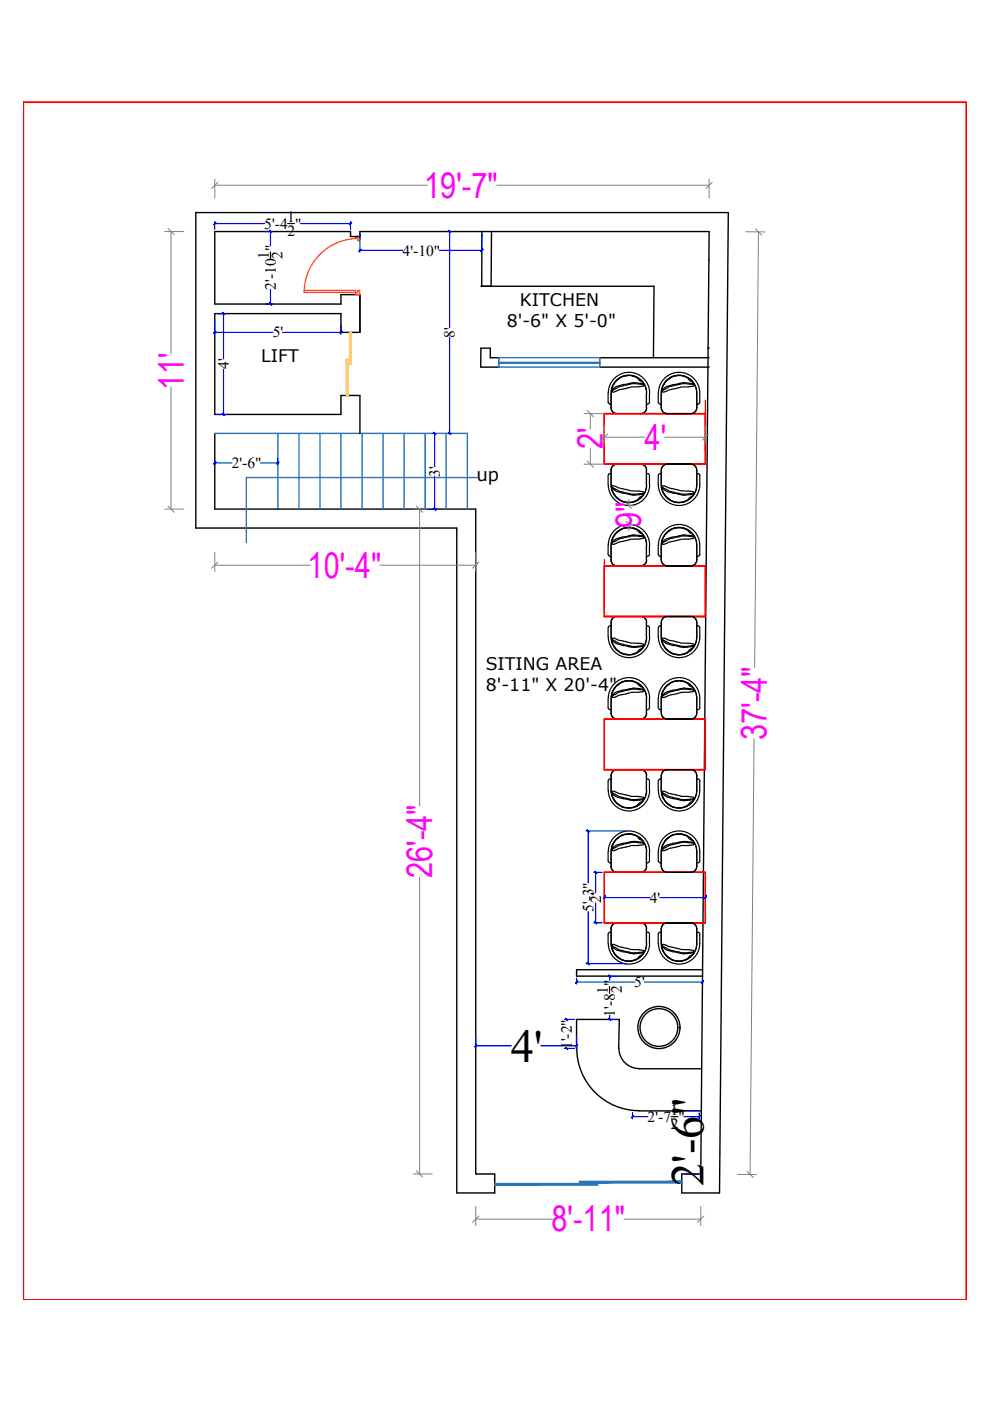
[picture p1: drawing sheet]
<svg xmlns="http://www.w3.org/2000/svg" width="210mm" height="297mm" viewBox="0 0 210 297" stroke-linecap="round" stroke-linejoin="round" font-family="sans-serif">
<!-- layer: A_DIM -->
<g fill="none" stroke="#000" stroke-width=".3">
<path d="M102.2 49.1l-.1 11.6M104.2 49.1l-.1 11.6M102 60.7h36.7l-.2 15.1M105.7 75.8h-1.7v-2h-2l-.1 4h3.8M127.2 75.8h23.2M127.2 77.8h23.2M45.5 91.9v16h55.4v141h4v4h-8.1v-140.9h-55.3v-66.9h112.9l-1.8 207.8h-8v-4h4l1.8-199.8h-74.1v1.1h-2v-1.1h-28.8v15.4h26.8v-2h4v8h-4v-4h-26.8v21.4h26.8v-4.1h4v8.1M149 205.6h-26.8v1.4h26.8M122.2 222.3v-6.2h9.1l-.1 6.2M122.3 222.1a13.2 13.2 0 0 0 13.2 13.4M131.2 222.2a4.3 4.3 0 0 0 4.3 4.4M135.5 226.6h13.1"/>
<path d="M135.5 235.5h13.2"/>
<circle cx="139.7" cy="217.9" r="4.5"/>
<circle cx="139.7" cy="217.9" r="4"/>
</g>
<path d="M4.9 21.7h200v253.9h-200zM150.3 55.1h.1M150.1 73.8h.3" fill="none" stroke="#f00" stroke-width=".38"/>
<g fill="none" stroke="#2776bb" stroke-width=".3">
<path d="M105.7 75.8h21.5v2h-21.5zM105.7 76.8h21.5v.2h-21.5zM45.5 91.9h53.6v16M58.9 91.9v16M63.4 91.9v16M67.8 91.9v16M72.3 91.9v16M76.8 91.9v16M81.2 91.9v16M85.7 91.9v16M90.2 91.9v16M94.6 91.9v16"/>
<path d="M101.1 101.2h-48.9v13.8"/>
</g>
<!-- layer: Door -->
<g fill="#2776bb" stroke="#2776bb" stroke-width=".21">
<path d="M104.9 250.9v.4l21.8-.4zM104.9 251.3l21.8-.4v.4z"/>
<path d="M122.8 250.4v.5l21.9-.5zM122.8 250.9l21.9-.5v.5z"/>
</g>
<g fill="none" stroke="#000" stroke-width=".25">
<path d="M128.9 83.3v2M129 83.3a4.4 4.4 0 0 1 4.4-4.4 4.4 4.4 0 0 1 4.3 4.4M129 85.3l.3 .4M129.3 85.7h.3M129.6 83.3v3.2a1.25 1.25 0 0 0 1.2 1.2h5.1a1.25 1.25 0 0 0 1.2-1.2M129.6 99.7a1.25 1.25 0 0 1 1.2-1.3h5.1a1.25 1.25 0 0 1 1.2 1.3M129.6 99.7v3.1M129.6 83.3a3.7 3.7 0 0 1 3.8-3.7 3.7 3.7 0 0 1 3.7 3.7M129.8 98.9l.9-.5 5.6 .1a1.14 1.14 0 0 1 .8 1.2v3.3a3.7 3.7 0 0 1-3.8 3.6 3.7 3.7 0 0 1-3.7-3.7v-3.5zM130.6 80.7a3.8 3.8 0 0 1 4.1-.9 3.8 3.8 0 0 1 2.4 3.5v3.4a1.26 1.26 0 0 1-1.3 1h-5a1.21 1.21 0 0 1-1.2-1.2v-3.5a4.8 4.8 0 0 1 1-2.3zM136.5 81.4l-2-.3-1 .2-2.8 .6-1 .8M136.5 81.6l-2.6-.2-2.6 .5-1.2 .7-.4 .4 .2-1.3 .8-1 1.2-.9 1.9-.2 1.1 .4 .9 .8a.8 .8 0 0 1 .7 .8l-.2 .3-2.5 .1-3.1 .9a.71 .71 0 0 1-1 0"/>
<path d="M137.1 83.3v3.2M137.1 99.7v3.1M137.1 85.7h.2M137.7 85.3l-.4 .4M137.7 83.3v2M139.6 83.3v2M139.6 83.3a4.4 4.4 0 0 1 4.4-4.4 4.4 4.4 0 0 1 4.4 4.4v2M139.6 85.3l.4 .4M139.9 85.7h.3M140.2 83.3v3.2M140.2 99.7v3.1M140.2 83.3a3.7 3.7 0 0 1 3.8-3.7 3.7 3.7 0 0 1 3.7 3.7v3.2"/>
<path d="M140.2 99.7a1.25 1.25 0 0 1 1.3-1.3h5a1.25 1.25 0 0 1 1.2 1.3M140.2 86.5a1.25 1.25 0 0 0 1.3 1.2h5a1.25 1.25 0 0 0 1.2-1.2M140.3 82.9a1.06 1.06 0 0 0 1.3-.2l2.8-.7 2.1-.1a.5 .5 0 0 0 .6-.3 .5 .5 0 0 0-.2-.6l-.6-.3-.6-.7-1.2-.4-1.9 .2-1.6 1.2-.4 .7-.3 1.3M140.5 98.8l.8-.4 5.6 .1a1.28 1.28 0 0 1 .8 1.2v3.1a3.8 3.8 0 0 1-3.7 3.8 3.8 3.8 0 0 1-3.8-3.7v-3.3zM141.2 80.7a3.8 3.8 0 0 1 4.1-.9 3.8 3.8 0 0 1 2.4 3.5v3.3l-.4 .8-.6 .3h-5.2a1.29 1.29 0 0 1-1.3-1.2v-3.2a4.2 4.2 0 0 1 1-2.6zM147.1 81.4l-2-.3-1 .2-2.8 .6-1 .8M147.1 81.6l-2.6-.2-2.5 .5-1.3 .7-.4 .4M147.7 85.7h.3M147.7 99.7v3.1M148.4 85.3l-.4 .4M128.9 100.8v2M128.9 115.6v2"/>
<path d="M129 115.6a4.4 4.4 0 0 1 4.4-4.4 4.4 4.4 0 0 1 4.3 4.4M129 102.8a4.4 4.4 0 0 0 4.4 4.4 4.4 4.4 0 0 0 4.3-4.4M129 117.6l.3 .3M129.3 100.4h.3M129.3 118h.3M129.3 100.4l-.3 .4M129.6 115.6v3.1a1.25 1.25 0 0 0 1.2 1.3M129.6 115.6a3.7 3.7 0 0 1 3.8-3.8 3.7 3.7 0 0 1 3.7 3.8M129.6 102.8a3.7 3.7 0 0 0 3.8 3.7 3.7 3.7 0 0 0 3.7-3.7M129.7 103.4l1 .8 2.6 .6 1.3 .2 1.9-.3M129.7 103.1l.5 .5 1.2 .6 1.1 .3 1.3 .3h1.4l1.3-.3M129.7 103.1l.2 1.2 .5 .8 1.5 1.2 .6 .2h1.5l1.1-.4 .5-.7 .6-.3a.57 .57 0 0 0 .1-.8l-2.5-.2-3.2-.9a.72 .72 0 0 0-.9 0"/>
<path d="M129.7 115.2a.85 .85 0 0 0 1 0l.6-.3 2.4-.6 2.2-.1a.5 .5 0 0 0 .6-.3 .5 .5 0 0 0-.2-.6l-.7-.3-.5-.7-.6-.2-.5-.2h-1.5l-.6 .2-1.4 1-.6 .8-.2 1.4M130.5 113.1a3.8 3.8 0 0 1 4-1.1 3.8 3.8 0 0 1 2.6 3.3v3.4a1.22 1.22 0 0 1-1.3 1.3h-5a1.21 1.21 0 0 1-1.2-1.3v-3.4a3.8 3.8 0 0 1 .9-2.2zM136.5 113.7l-2-.3-1.2 .2-2.6 .6-1 .8M136.5 113.9l-1.3-.2h-1.4l-1.3 .2-1.4 .4-.9 .5-.5 .5M137.1 115.6v3.1M137.1 100.4h.2M137.1 118h.2M137.1 118.7a1.25 1.25 0 0 1-1.2 1.3M137.3 100.4l.4 .4v2M137.7 115.6v2l-.4 .3M139.6 100.8v2M139.6 115.6v2"/>
<path d="M139.6 115.6a4.4 4.4 0 0 1 4.4-4.4 4.4 4.4 0 0 1 4.4 4.4M139.6 117.6l.4 .3M139.6 102.8a4.4 4.4 0 0 0 4.4 4.4 4.4 4.4 0 0 0 4.4-4.4M139.9 100.4h.3M139.9 118h.3M140 100.4l-.4 .4M140.2 115.6v3.1M140.2 115.6a3.7 3.7 0 0 1 3.8-3.8 3.7 3.7 0 0 1 3.7 3.8M140.2 102.8a3.7 3.7 0 0 0 3.8 3.7 3.7 3.7 0 0 0 3.7-3.7M140.2 118.7a1.25 1.25 0 0 0 1.3 1.3M140.3 103.1l.3 1.3 .4 .7 1.6 1.2 .5 .2h1.5l1.1-.4 .6-.7 .5-.2a.68 .68 0 0 0 .2-.9l-2.6-.2-3.1-.9a.78 .78 0 0 0-1 0M140.3 115.2a1 1 0 0 0 1.2-.1l.5-.2 2.3-.6 2.2-.1a.55 .55 0 0 0 .6-.5 .55 .55 0 0 0-.5-.6l-.9-.8-1.1-.4h-1.5l-.5 .2-1.2 .8-.8 1-.3 1.4"/>
<path d="M140.3 103.4l1.1 .8 2.6 .6 1.3 .2 1.8-.3M140.3 103.1l.4 .4 1.4 .7 1.1 .3 1.2 .3h1.5l1.2-.3M141.2 113a3.8 3.8 0 0 1 4-1 3.8 3.8 0 0 1 2.5 3.3v3.5a1.22 1.22 0 0 1-1.2 1.2h-5a1.29 1.29 0 0 1-1.3-1.3v-3.1a4.2 4.2 0 0 1 1-2.6zM147.1 113.7l-2-.3-1.1 .2-2.6 .6-1.1 .8M147.1 113.9l-1.2-.2h-1.5l-1.2 .2-1.4 .4-1.1 .6-.4 .4M147.7 100.4h.3M147.7 115.6v3.1M147.7 118h.3M147.7 118.7a1.25 1.25 0 0 1-1.2 1.3M148 100.4l.4 .4v2M148.4 115.6v2l-.4 .3M128.9 133.1v2"/>
<path d="M129 135.1a4.4 4.4 0 0 0 4.4 4.3 4.4 4.4 0 0 0 4.3-4.3M129.6 132.7a.43 .43 0 0 0-.6 .4M129.6 135.1a3.7 3.7 0 0 0 3.8 3.7 3.7 3.7 0 0 0 3.7-3.7M129.7 135.7l.9 .7 2.9 .7 1 .2 2-.3M129.7 135.3l.2 .4 1.4 .7 1.2 .4 1.4 .3 2.6-.3M129.7 135.4l.2 1.3 .5 .7 1.6 1.2 1.8 .2 1.1-.4 .9-.8a.8 .8 0 0 0 .7-.8l-.2-.3-.9-.2h-1.7l-3-.8a.71 .71 0 0 0-1 0M129.8 131.2l.7-.5 5.8 .1a1.13 1.13 0 0 1 .8 1.1v3.3a3.7 3.7 0 0 1-3.8 3.6 3.7 3.7 0 0 1-3.7-3.6v-3.5zM130.8 120h5M130.8 130.7h5M130.8 130.7a1.25 1.25 0 0 0-1.2 1.2v3.2M135.9 130.7a1.25 1.25 0 0 1 1.2 1.2M137.1 132.7l.4 .1 .2 .3"/>
<path d="M137.1 131.9v3.2M137.7 133.1v2M139.6 133.1v2M140.2 132.7a.43 .43 0 0 0-.6 .4M140.2 131.9v3.2M140.3 135.3l.3 1.4 .4 .7 1.6 1.2 1.9 .2 1.2-.4 .9-.9a.67 .67 0 0 0 .5-.7l-.1-.3-2.7-.2-3-.8a.7 .7 0 0 0-1 0M140.3 135.7l1.2 .8 2.6 .6 1 .2 2-.3M140.3 135.4l.4 .4 1.2 .6 2.6 .7 2.6-.3M140.5 131.1l.7-.4h5.5l.4 .1 .4 .4 .2 .7v3.2a3.8 3.8 0 0 1-3.7 3.8 3.8 3.8 0 0 1-3.8-3.7v-3.4zM141.5 120h5M141.5 130.7h5M141.5 130.7a1.25 1.25 0 0 0-1.3 1.2"/>
<path d="M146.5 130.7a1.25 1.25 0 0 1 1.2 1.2M147.7 131.9v3.2a3.7 3.7 0 0 1-3.7 3.7 3.7 3.7 0 0 1-3.8-3.7M147.7 132.7l.5 .1 .2 .3M148.4 133.1a6.1 6.1 0 0 1-1.1 4.8 4.4 4.4 0 0 1-4.8 1.3 4.4 4.4 0 0 1-2.9-4.1M128.9 148.1v2M129 148a4.4 4.4 0 0 1 4.4-4.3 4.4 4.4 0 0 1 4.3 4.3M129 150.1l.3 .3M129.3 150.5h.3M129.6 151.2a1.32 1.32 0 0 0 1.2 1.3l5.1-.1a1.25 1.25 0 0 0 1.2-1.2M129.6 148.1v3.1M129.6 148a3.7 3.7 0 0 1 3.8-3.7 3.7 3.7 0 0 1 3.7 3.7M129.7 147.7l.4 .2 .9-.4 1.7-.3 1.1-.4 2.1-.1a.44 .44 0 0 0 .6-.2 .44 .44 0 0 0-.2-.5l-1.4-1.3-1.1-.3h-1.4l-.5 .2-1.4 1-.6 .9-.2 1.3"/>
<path d="M130.5 145.6a3.8 3.8 0 0 1 4-1.1 3.8 3.8 0 0 1 2.6 3.3v3.4a1.22 1.22 0 0 1-1.3 1.3h-5a1.21 1.21 0 0 1-1.2-1.3v-3.4a3.8 3.8 0 0 1 .9-2.2zM136.5 146.2l-.8-.2-1.5-.1-1.3 .3-.9 .1-1.4 .5-.9 .7M136.5 146.4l-1.6-.3h-1l-1.4 .3-1.2 .4-1.1 .5-.5 .5M137.1 148.1v3.1M137.1 150.5h.2M137.7 150.1l-.4 .3M137.7 148.1v2M139.6 148.1v2M139.6 148a4.4 4.4 0 0 1 4.4-4.3 4.4 4.4 0 0 1 4.4 4.3v2.1M139.6 150.1l.4 .3M139.9 150.5h.3M140.2 148.1v3.1"/>
<path d="M140.2 148a3.7 3.7 0 0 1 3.8-3.7 3.7 3.7 0 0 1 3.7 3.7v3.2M140.2 151.2a1.32 1.32 0 0 0 1.3 1.3l5-.1a1.25 1.25 0 0 0 1.2-1.2M140.3 147.7l.4 .2 .9-.4 1.7-.3 1.1-.4 2.1-.1a.51 .51 0 0 0 .7-.3 .51 .51 0 0 0-.4-.7l-.4-.2-.7-.7-1-.4-.7-.1-1.4 .3-1.6 1.2-.4 .7-.3 1.3M141.2 145.5a3.8 3.8 0 0 1 4-.9 3.8 3.8 0 0 1 2.5 3.2v3.5l-.4 .9-.6 .3h-5.2a1.29 1.29 0 0 1-1.3-1.3v-3.2a4.2 4.2 0 0 1 1-2.5zM147.1 146.2l-.7-.2-1.6-.1-1.3 .3-.8 .1-1.4 .4-1 .8M147.1 146.4l-1.5-.3h-1.1l-1.3 .3-1.2 .3-1.3 .6-.4 .5M147.7 150.5h.3M148.4 150.1l-.4 .3M128.9 165.6v2M129 167.6a4.4 4.4 0 0 0 4.4 4.3 4.4 4.4 0 0 0 4.3-4.3M129.6 165.2a.43 .43 0 0 0-.6 .3M129.6 164.4a1.25 1.25 0 0 1 1.2-1.2h5.1a1.25 1.25 0 0 1 1.2 1.2"/>
<path d="M129.6 164.5v3.1M129.6 167.6a3.7 3.7 0 0 0 3.8 3.7 3.7 3.7 0 0 0 3.7-3.7M129.7 168.2l1.2 .8 2.8 .7h.9l1.9-.3M129.7 168v-.1a1.09 1.09 0 0 1 1.2 .1l2.9 .9h2.1a.44 .44 0 0 1 .6 .2 .44 .44 0 0 1-.2 .6l-1.5 1.3-1.3 .3-1.1-.1-.5-.1-1.4-1.1-.6-.9-.2-1.3 .4 .5 1.2 .6 2.3 .6h1.3l1.6-.2M129.8 163.6l.4-.3 .5-.1 5.6 .1a1.14 1.14 0 0 1 .8 1.2v3.2a3.7 3.7 0 0 1-3.8 3.6 3.7 3.7 0 0 1-3.7-3.7v-3.4zM130.6 178a3.8 3.8 0 0 1 4.1-.9 3.8 3.8 0 0 1 2.4 3.5v3.3a1.26 1.26 0 0 1-1.3 1h-5a1.21 1.21 0 0 1-1.2-1.2v-3.5a4.8 4.8 0 0 1 1-2.2zM136.5 178.7l-2-.3-1 .1-2.8 .7-1 .8M136.5 178.8l-2.6-.2-2.6 .6-1.2 .6-.4 .5 .2-1.4 .8-.9 1.2-.9 1.9-.2 1.1 .3 .9 .8a.8 .8 0 0 1 .7 .8l-.2 .3-2.5 .2-3.1 .9a.71 .71 0 0 1-1 0M137.1 165.2h.4l.2 .3v2.1M137.1 164.5v3.1M139.6 165.6v2M139.6 167.6a4.4 4.4 0 0 0 4.4 4.3 4.4 4.4 0 0 0 4.4-4.3"/>
<path d="M140.2 165.2a.43 .43 0 0 0-.6 .3M140.2 164.5v3.1M140.2 167.6a3.7 3.7 0 0 0 3.8 3.7 3.7 3.7 0 0 0 3.7-3.7M140.2 164.4a1.25 1.25 0 0 1 1.3-1.2h5a1.25 1.25 0 0 1 1.2 1.2M140.3 167.8l.3 1.4 .4 .7 1.6 1.2 1.4 .2 .7-.1 1-.4 .7-.7 .4-.1a.72 .72 0 0 0 .2-1l-2.6-.1-1.1-.4-1.7-.3-.3-.2a.7 .7 0 0 0-1 0M140.3 168.2l1.2 .8 2.8 .7h1l1.8-.3M140.3 167.8l.4 .5 1.3 .6 2.2 .6h1.4l1.5-.2M140.5 163.6l.8-.4h5.4l.4 .1 .5 .5 .1 .6v3.2a3.8 3.8 0 0 1-3.7 3.7 3.8 3.8 0 0 1-3.8-3.7v-3.3zM141.2 178a3.8 3.8 0 0 1 4.1-.9 3.8 3.8 0 0 1 2.4 3.5v3.2l-.4 .8-.6 .3h-5.2a1.29 1.29 0 0 1-1.3-1.2v-3.2a4.2 4.2 0 0 1 1-2.5zM147.1 178.7l-2-.3-1 .1-2.8 .7-1 .8M147.1 178.8l-2.6-.2-2.5 .6-1.3 .6-.4 .5M147.7 165.2h.5l.2 .3v2.1"/>
<path d="M147.7 164.5v3.1M128.9 180.6v2M128.9 198v2.1M129 180.6a4.4 4.4 0 0 1 4.4-4.4 4.4 4.4 0 0 1 4.3 4.4M129 182.5l.3 .4M129.3 183h.3M129.6 183.7a1.25 1.25 0 0 0 1.2 1.2h5.1a1.25 1.25 0 0 0 1.2-1.2M129.6 197.7h-.4l-.2 .3M129.6 180.6v3.1M129.6 180.6a3.7 3.7 0 0 1 3.8-3.8 3.7 3.7 0 0 1 3.7 3.8M129.8 196.1l.9-.4h5.6a1.14 1.14 0 0 1 .8 1.2v3.3a3.7 3.7 0 0 1-3.8 3.6 3.7 3.7 0 0 1-3.7-3.7v-3.4zM137.1 197.7h.4l.2 .3"/>
<path d="M137.1 180.6v3.1M137.1 196.9v3.2M137.1 183h.2M137.1 196.9a1.25 1.25 0 0 0-1.2-1.2h-5.1a1.25 1.25 0 0 0-1.2 1.2v3.2M137.7 180.6v1.9l-.4 .4M137.7 198v2.1M139.6 180.6v2M139.6 198v2.1M139.6 180.6a4.4 4.4 0 0 1 4.4-4.4 4.4 4.4 0 0 1 4.4 4.4M139.6 182.5l.4 .4M139.9 183h.3M140.2 197.7h-.4l-.2 .3"/>
<path d="M140.2 180.6v3.1M140.2 196.9v3.2M140.2 180.6a3.7 3.7 0 0 1 3.8-3.8 3.7 3.7 0 0 1 3.7 3.8M140.2 196.9a1.25 1.25 0 0 1 1.3-1.2h5a1.25 1.25 0 0 1 1.2 1.2M140.2 183.7a1.25 1.25 0 0 0 1.3 1.2h5a1.25 1.25 0 0 0 1.2-1.2M140.3 180.2a1.06 1.06 0 0 0 1.3-.2l2.8-.7 2.1-.1a.5 .5 0 0 0 .6-.3 .5 .5 0 0 0-.2-.6l-.6-.3-.6-.7-1.2-.4-1.9 .1-1.6 1.3-.4 .6-.3 1.4M140.5 196l.8-.3h5.6a1.28 1.28 0 0 1 .8 1.2v3.2a3.8 3.8 0 0 1-3.7 3.7 3.8 3.8 0 0 1-3.8-3.7v-3.3zM147.7 196.9v3.1a3.7 3.7 0 0 1-3.7 3.8 3.7 3.7 0 0 1-3.8-3.8M147.7 197.7h.5l.2 .3M147.7 180.6v3.1M147.7 183h.3M148.4 180.6v1.9l-.4 .4"/>
<path d="M148.4 198a6.1 6.1 0 0 1-1.1 4.9 4.4 4.4 0 0 1-4.8 1.2 4.4 4.4 0 0 1-2.9-4.1M129 200a4.4 4.4 0 0 0 4.4 4.4 4.4 4.4 0 0 0 4.3-4.4M129.6 200a3.7 3.7 0 0 0 3.8 3.8 3.7 3.7 0 0 0 3.7-3.8M129.7 200.6l1 .9 2.6 .6 1.3 .1 1.9-.3M129.7 200.3l.5 .5 1.2 .7 1.1 .2 1.3 .3h1.4l1.3-.3M129.7 200.3l.2 1.3 .5 .7 1.5 1.3 .6 .1h1.5l1.1-.4 .5-.6 .6-.3a.57 .57 0 0 0 .1-.9l-2.5-.2-3.2-.9a.72 .72 0 0 0-.9 0M140.3 200.3l.3 1.4 .4 .6 1.6 1.3 .5 .1h1.5l1.1-.4 .6-.7 .5-.2a.68 .68 0 0 0 .2-.9l-2.6-.2-3.1-.9a.78 .78 0 0 0-1 0M140.3 200.6l1.1 .9 2.6 .6 1.3 .1 1.8-.3M140.3 200.3l.4 .5 1.4 .7 1.1 .2 1.2 .3h1.5l1.2-.3"/>
</g>
<!-- layer: A_DIM -->
<g fill="none" stroke="#f00" stroke-width=".3">
<path d="M105.7 75.8v2M127.2 75.8v2M128.1 87.7h21.4v10.7h-21.4zM149.5 87.7h-21.4v10.7v-10.7h21.4v10.7h-21.4h21.4M149.5 84.9v10.7M128.1 118.6v10.8M128.1 130.7v-10.7h21.4v10.7h-21.4h21.4M128.1 120h21.4v10.7h-21.4zM128.1 120h21.4M128.1 152.5h21.4v10.7h-21.4zM128.1 152.5h21.4M128.1 163.2v-10.7h21.4v10.7h-21.4h21.4"/>
<path d="M128.1 195.7v-10.8h21.4v10.8h-21.4h21.4M128.1 184.9h21.4v10.8h-21.4zM128.1 184.9h21.4"/>
</g>
<!-- layer: Dimension -->
<g fill="none" stroke="#808080" stroke-width=".21">
<path d="M45.5 38v4M45.5 39.3h45.1M105.3 39.3h45.1M150.4 38v4M35 49.1h4M36.3 49.1v25.9M158.1 49.1l4.1 .1M160.8 49.2l-.8 92.3M36.3 82v25.9M123.8 98.4h4M123.8 87.7h4M125.2 87.7v3.3"/>
<path d="M125.2 95.1v3.3M128.1 90.2v3.8M128.1 92.7h8.6M141 92.7h8.5M149.5 90.2v3.8M35 107.9h4M45.5 117.1v4M45.5 119.8h20.4M80.5 119.8h20.4M87.6 107.9h4M89 107.9v62.9M100.9 117.1v4"/>
<path d="M133.3 105.9v1.3h1.3M134.6 111.2h-1.3v1.4M159.9 156.6l-.9 92.4M89 186v62.9M87.6 248.9h4M100.9 255.8v4M100.9 258.5h16.3M132.3 258.5h16.3M148.6 255.8v4M156.4 249h4"/>
</g>
<!-- layer: 0 -->
<g fill="none" stroke="#808080" stroke-width=".21">
<path d="M46.2 38.6l-1.3 1.3M151 38.6l-1.3 1.3M35.6 48.4l1.3 1.3M160.2 48.5l1.3 1.4M124.5 97.7l1.3 1.4M124.5 87l1.3 1.4M128.8 92l-1.3 1.3M150.2 92l-1.3 1.3M35.6 107.3l1.3 1.3M46.2 119.2l-1.3 1.3M88.3 107.3l1.3 1.3M101.5 119.2l-1.3 1.3"/>
<path d="M132.7 110.6l1.3 1.3M132.7 106.5l1.3 1.4M88.3 248.2l1.3 1.4M101.5 257.8l-1.3 1.4M149.3 257.8l-1.4 1.4M158.4 248.3l1.3 1.4"/>
</g>
<!-- layer: Dimension -->
<g fill="none" stroke="#00f" stroke-width=".25">
<path d="M45.5 47v1.6M45.5 47.4h10.6M56.2 49.1h1.6M57.3 49.1v3M63.7 47.4h10.6M74.3 47v1.6M76.3 49.5v4M76.3 53.1h9.1M93.2 53.1h9M95 49.1h.7M95.3 49.1v20.4M102.2 49.6v3.9"/>
<path d="M45.5 68.1v2.8M45.5 70.5h12.4M46 66.5h1.8M47.4 66.5v9.6M47.4 78.3v9.6M56.2 64.5h1.6M57.3 61.4v3.1M59.9 70.5h12.4M72.3 68.9v2M95.3 71.5v20.4M45.5 97.2v1.4M45.5 98.2h3.7"/>
<path d="M46 87.9h1.8M55.3 98.2h3.6M58.9 97.2v1.4M91.7 91.9h.2M92.1 91.9v7M95.1 91.9h.6M90.6 107.9h2M92.1 101v6.9M124.2 176.2h8.7M124.7 176.2v11M124.7 193.3v11M125.9 195.7h1.8"/>
<path d="M125.9 184.9h1.8M126.3 184.9v4.4M126.3 191.4v4.3M128.1 189.9h.1M128.1 190.3h9.7M139.9 190.3h9.6M149.5 189.9h.1M100.9 219.7v2.5M119.7 216.1h2.1M120.1 216.1v.2M122.2 207.4v1.2M122.2 219.7v2.5"/>
<path d="M122.2 208.2h12.4M124.2 204.3h8.7M128.8 216.1h2M128.8 207h2.3M129.3 207v.8M129.3 215.2v.9M136.6 208.2h12.4M149 207.6v1M100.9 221.7h7.5M114.7 221.7h7.5M119.7 222.3h2.1M120.1 222.1v.2"/>
<path d="M134.1 235.9v1.3M134.1 236.8h3.3M145 236.8h3.2M145.4 235.5h2.8M148.2 236v1.2M145.4 248.9h2.8"/>
</g>
<!-- layer: 0 -->
<g fill="#00f" stroke="#00f" stroke-width=".21">
<path d="M122.5 221.5l-.4 .5zM122.5 221.5l-.4 .5z"/>
<path d="M101 221.5l-.3 .5 .4-.4zM101 221.5l-.3 .5z"/>
<path d="M148 237l.4-.5zM148.4 236.5l-.3 .5z"/>
<path d="M134.3 236.5l-.4 .5zM133.8 237l.5-.5z"/>
<path d="M119.9 215.9l.4 .5zM119.9 215.9l.5 .5z"/>
<path d="M120 222.1l.4 .4zM119.9 222.1l.5 .4z"/>
<path d="M122.5 208l-.4 .5zM122.5 208l-.4 .5z"/>
<path d="M148.7 208.4l.5-.4zM149.2 208l-.5 .5z"/>
<path d="M129 206.7l.5 .5zM129 206.7l.5 .5z"/>
<path d="M129.1 215.9l.4 .5zM129 215.9l.5 .5z"/>
<path d="M126.1 195.4l.5 .5zM126.1 195.4l.5 .5z"/>
<path d="M126.1 184.8l.5 .4zM126.1 184.8v-.1l.5 .5z"/>
<path d="M128.3 190.1l-.3 .4zM128.3 190.1l-.3 .4z"/>
<path d="M149.3 190.5l.5-.4zM149.8 190.1l-.5 .4z"/>
<path d="M124.4 176l.6 .4zM124.4 176l.6 .4z"/>
<path d="M124.5 204.1l.5 .4zM124.4 204.1l.5 .5z"/>
<path d="M76.5 52.8l-.4 .5zM76.5 52.8l-.4 .5z"/>
<path d="M102.4 52.8l-.5 .5zM102.4 52.8l-.4 .5z"/>
<path d="M57.1 64.2l.5 .5zM57.1 64.2l.5 .5z"/>
<path d="M57.1 48.9l.5 .4zM57.1 48.9l.5 .4z"/>
<path d="M45.7 47.1l-.4 .6zM45.7 47.1l-.4 .6z"/>
<path d="M74.5 47.1l-.4 .6zM74.5 47.1l.1 .1-.5 .5z"/>
<path d="M47.1 66.3l.6 .4zM47.1 66.3l.6 .4z"/>
<path d="M47.2 87.6l.5 .5zM47.1 87.7l.6 .4z"/>
<path d="M45.7 70.2l-.4 .5zM45.3 70.6l.4-.4z"/>
<path d="M72.1 70.6l.4-.4zM72.5 70.2l-.4 .5z"/>
<path d="M95.1 48.9l.5 .4zM95.1 48.9l.5 .4z"/>
<path d="M95.1 91.7l.5 .4zM95.1 91.7l.5 .4z"/>
<path d="M91.9 91.7l.5 .4zM91.9 91.7l.5 .4z"/>
<path d="M92 107.7l.4 .4zM91.9 107.8l.5 .3z"/>
<path d="M58.7 98.4l.4-.5zM59.1 97.9l-.4 .5z"/>
<path d="M45.7 97.9l-.4 .5zM45.3 98.4l.4-.5z"/>
</g>
<!-- layer: Dimension -->
<path d="M57.3 53.4v1.4M61 47.4h1.4M129.2 209.2v1.4M142.3 236.8h1.4" fill="none" stroke="#000" stroke-width=".25"/>
<!-- layer: A_DIM -->
<g fill="#fecc66" stroke="#fecc66" stroke-width=".21">
<path d="M74.1 70.5l.4 6.8v-6.8zM74.1 70.5l.4 6.8h-.4z"/>
<path d="M73.4 76.1l.5 7.7v-7.7zM73.4 76.1l.5 7.7h-.5z"/>
</g>
<path d="M75.4 50.2h.9v.8h-.4v-.4h-.5zM75.9 50.6a11.4 11.4 0 0 0-11.4 11.4M64.5 61.6h10.9v.4h-10.9M75.4 62h.5v-.4h.4v.9h-.9z" fill="none" stroke="#f26722" stroke-width=".3"/>
<g font-size="9.9">
<text x="108.3" y="225.1">4'</text>
<text x="149.2" y="251.5" transform="rotate(-90 149.2 251.5)">2'-6&quot;</text>
</g>
<g font-size="7.5" fill="#f0f">
<text x="89.9" y="41.9">19'-7&quot;</text>
<text x="39" y="82.7" transform="rotate(-90 39 82.7)">11'</text>
<text x="127.8" y="95.3" transform="rotate(-90 127.8 95.3)">2'</text>
<text x="136.7" y="95.4">4'</text>
<text x="136" y="112" transform="rotate(-90 136 112)">9&quot;</text>
<text x="65.2" y="122.5">10'-4&quot;</text>
<text x="162.5" y="156.9" transform="rotate(-90 162.5 156.9)">37'-4&quot;</text>
<text x="91.6" y="186.2" transform="rotate(-90 91.6 186.2)">26'-4&quot;</text>
<text x="116.9" y="261.1">8'-11&quot;</text>
</g>
<text font-size="3.8" x="101" y="102">up</text>
<g font-size="3.7">
<text x="110.2" y="64.8">KITCHEN</text>
<text x="107.4" y="69.3">8'-6&quot; X 5'-0&quot;</text>
<text x="55.4" y="76.8">LIFT</text>
<text x="103" y="142.1">SITING AREA</text>
<text x="103" y="146.6">8'-11&quot; X 20'-4&quot;</text>
</g>
<g font-size="3.3">
<text x="60.9" y="47">1</text>
<text x="56" y="48.5">5'-4 &quot;</text>
<text x="60.9" y="50">2</text>
<text x="57" y="54.9" transform="rotate(-90 57 54.9)">1</text>
<text x="59.9" y="54.9" transform="rotate(-90 59.9 54.9)">2</text>
<text x="85.4" y="54.2">4'-10&quot;</text>
<text x="58.4" y="61.5" transform="rotate(-90 58.4 61.5)">2'-10 &quot;</text>
<text x="57.8" y="71.5">5'</text>
<text x="96.4" y="71.6" transform="rotate(-90 96.4 71.6)">8'</text>
<text x="48.5" y="78.3" transform="rotate(-90 48.5 78.3)">4'</text>
<text x="49.1" y="99.3">2'-6&quot;</text>
<text x="93.2" y="101" transform="rotate(-90 93.2 101)">3'</text>
<text x="127.5" y="191.4" transform="rotate(-90 127.5 191.4)">2'</text>
<text x="137.8" y="191.4">4'</text>
<text x="125.8" y="193.4" transform="rotate(-90 125.8 193.4)">5'-3&quot;</text>
<text x="134.5" y="209.3">5'</text>
<text x="128.9" y="210.7" transform="rotate(-90 128.9 210.7)">1</text>
<text x="130.4" y="215.6" transform="rotate(-90 130.4 215.6)">1'-8 &quot;</text>
<text x="131.9" y="210.6" transform="rotate(-90 131.9 210.6)">2</text>
<text x="121.3" y="222.4" transform="rotate(-90 121.3 222.4)">1'-2&quot;</text>
<text x="137.3" y="237.9">2'-7 &quot;</text>
<text x="142.2" y="236.4">1</text>
<text x="142.2" y="239.3">2</text>
</g>
</svg>
